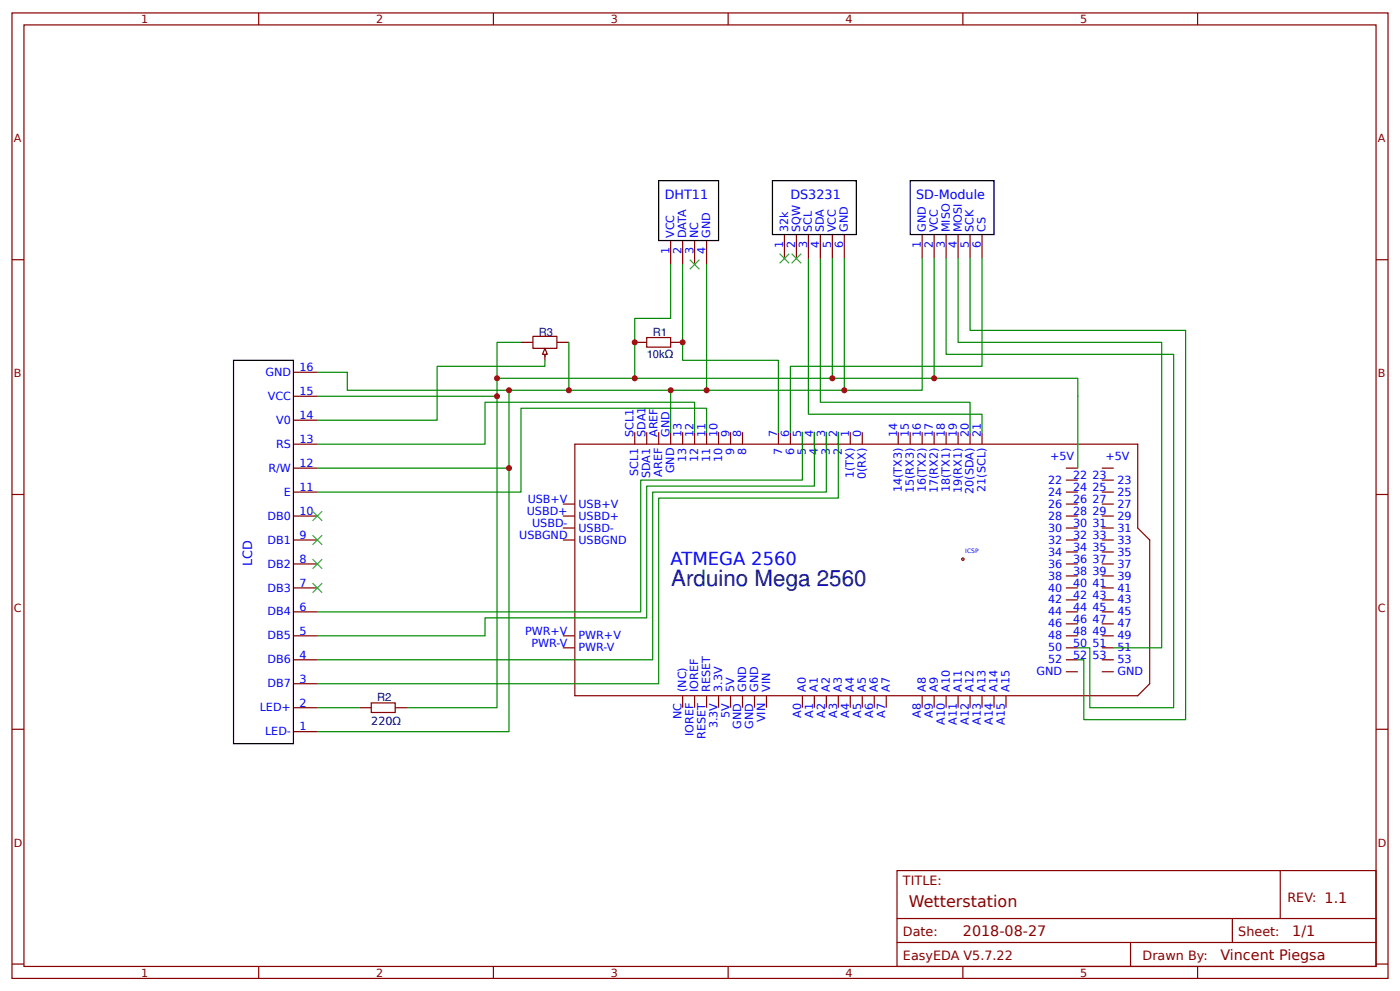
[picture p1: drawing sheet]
<svg xmlns="http://www.w3.org/2000/svg" width="309mm" height="219mm" viewBox="0 0 309 219" stroke-linecap="round" stroke-linejoin="round" font-family="sans-serif">
<g fill="none" stroke="#800" stroke-width=".26">
<path d="M2.6 2.9h304.1v213.2h-304.1zM5.3 5.5h298.7v208h-298.7zM57.1 2.9v2.6M109 2.9v2.6M160.9 2.9v2.6M212.7 2.9v2.6M264.6 2.9v2.6M2.6 57.4h2.7M148.2 53.1v5.3M150.8 53.1v5.3M153.5 53.1v5.3M156.1 53.1v5.3"/>
<path d="M173.3 51.8v5.3M175.9 51.8v5.3M178.6 51.8v5.3M181.2 51.8v5.3M183.9 51.8v5.3M186.5 51.8v5.3M203.7 51.8v5.3M206.4 51.8v5.3M209 51.8v5.3M211.7 51.8v5.3M214.3 51.8v5.3M217 51.8v5.3"/>
<path d="M304 57.4h2.7M115.1 75.6h2.6M117.7 74.3h5.3v2.6h-5.3zM120.4 76.9v2.7M123 75.6h2.7M140.2 75.6h2.7M142.9 74.6h5.3v2.1h-5.3zM148.2 75.6h2.6M64.8 98.1h5.3M64.8 82.2h5.3M64.8 87.5h5.3M64.8 92.8h5.3"/>
<path d="M127 98.1h124.4v18.5l2.6 2.7v31.7l-2.6 2.7h-124.4zM140.2 95.5v2.6M142.9 95.5v2.6M145.5 95.5v2.6M148.2 95.5v2.6M150.8 95.5v2.6M153.5 95.5v2.6M156.1 95.5v2.6M158.7 95.5v2.6M161.4 95.5v2.6M164 95.5v2.6M172 95.5v2.6"/>
<path d="M174.6 95.5v2.6M177.3 95.5v2.6M179.9 95.5v2.6M182.6 95.5v2.6M185.2 95.5v2.6M187.9 95.5v2.6M190.5 95.5v2.6M198.4 95.5v2.6M201.1 95.5v2.6M203.7 95.5v2.6M206.4 95.5v2.6M209 95.5v2.6"/>
<path d="M211.7 95.5v2.6M214.3 95.5v2.6M217 95.5v2.6M2.6 109.2h2.7M64.8 119.3h5.3M64.8 114h5.3M64.8 103.4h5.3M64.8 108.7h5.3M124.4 119.3h2.6M124.4 116.6h2.6M124.4 114h2.6M124.4 111.3h2.6"/>
<path d="M235.5 119.3h2.6M235.5 116.6h2.6M235.5 114h2.6M235.5 111.3h2.6M235.5 103.4h2.6M235.5 106h2.6M235.5 108.7h2.6M243.4 119.3h2.7M243.4 116.6h2.7M243.4 114h2.7M243.4 111.3h2.7M243.4 103.4h2.7"/>
<path d="M243.4 106h2.7M243.4 108.7h2.7M304 109.2h2.7M64.8 124.6h5.3M64.8 129.9h5.3M64.8 135.1h5.3M235.5 121.9h2.6M235.5 124.6h2.6M235.5 127.2h2.6M235.5 129.9h2.6M235.5 132.5h2.6M235.5 135.1h2.6"/>
<path d="M235.5 137.8h2.6M243.4 121.9h2.7M243.4 124.6h2.7M243.4 127.2h2.7M243.4 129.9h2.7M243.4 132.5h2.7M243.4 135.1h2.7M243.4 137.8h2.7M64.8 140.4h5.3M64.8 145.7h5.3M64.8 151h5.3M64.8 156.3h5.3"/>
<path d="M79.4 156.3h2.6M82 155.3h5.3v2.1h-5.3zM87.3 156.3h2.7M124.4 143.1h2.6M124.4 140.4h2.6M150.8 153.7v2.6M153.5 153.7v2.6M156.1 153.7v2.6M158.7 153.7v2.6M161.4 153.7v2.6M164 153.7v2.6M166.7 153.7v2.6"/>
<path d="M169.3 153.7v2.6M177.3 153.7v2.6M179.9 153.7v2.6M182.6 153.7v2.6M185.2 153.7v2.6M187.9 153.7v2.6M190.5 153.7v2.6M193.1 153.7v2.6M195.8 153.7v2.6M203.7 153.7v2.6M206.4 153.7v2.6M209 153.7v2.6"/>
<path d="M211.7 153.7v2.6M214.3 153.7v2.6M217 153.7v2.6M219.6 153.7v2.6M222.2 153.7v2.6M235.5 143.1h2.6M235.5 140.4h2.6M235.5 145.7h2.6M235.5 148.4h2.6M243.4 143.1h2.7M243.4 140.4h2.7M243.4 145.7h2.7"/>
<path d="M243.4 148.4h2.7M2.6 161.1h2.7M64.8 161.6h5.3M304 161.1h2.7M198.2 192.3h105.8v21.2h-105.8zM282.8 192.3v10.6M2.6 212.9h2.7M57.1 213.5v2.6M109 213.5v2.6M160.9 213.5v2.6M198.2 202.9h105.8M198.2 208.2h105.8"/>
<path d="M212.7 213.5v2.6M249.8 208.2v5.3M264.6 213.5v2.6M272.3 202.9v5.3M304 212.9h2.7"/>
<circle cx="212.7" cy="123.5" r=".26"/>
</g>
<g fill="none" stroke="#080" stroke-width=".26">
<path d="M148.2 58.4v11.9h-8v13.3h97.9v19.8M150.8 58.4v21.2h21.2v15.9M156.1 58.4v27.8M178.6 57.1v34.4h38.4v4M181.2 57.1v31.7h33.1v6.7M183.9 57.1v26.5M186.5 57.1v29.1M203.7 57.1v29.1h-55.5v9.3M206.4 57.1v26.5M209 57.1v21.2h50.3v78h-18.5v-13.2h-2.7M211.7 57.1v18.5h44.9v67.5h-10.5M214.3 57.1v15.9h47.6v86h-22.5v-13.3h-1.3"/>
<path d="M217 57.1v23.8h-42.4v14.6"/>
</g>
<path d="M145.5 39.9h13.2v13.2h-13.2zM170.7 39.9h18.5v11.9h-18.5zM201.1 39.9h18.5v11.9h-18.5zM51.6 79.6h13.2v84.7h-13.2z" fill="none" stroke="#000" stroke-width=".26"/>
<g fill="#000" stroke="#3c3" stroke-width=".26">
<path d="M152.4 57.4l2.1 2.1zM154.5 57.4l-2.1 2.1z"/>
<path d="M172.2 56l2.2 2.2zM174.4 56l-2.2 2.2z"/>
<path d="M174.9 56l2.1 2.2zM174.9 58.2l2.1-2.2z"/>
</g>
<path d="M120.4 76.9l.5 1.4h-1z" fill="#fff" stroke="#800" stroke-width=".26"/>
<g fill="none" stroke="#080" stroke-width=".26">
<path d="M115.1 75.6h-5.3v8M120.4 79.6v1.3h-23.8v11.9h-26.5M125.7 75.6v10.6M70.1 82.2h6.6v4h35.7M70.1 87.5h39.7M140.2 83.6h-30.4v72.7h-19.8M148.2 86.2h-35.8v75.4h-42.3M153.5 95.5v-6.7h-46.3v9.3h-37.1M156.1 95.5v-5.3h-41v18.5h-45M177.3 95.5v10.5h-35.7v29.1h-71.5M179.9 95.5v11.9h-37v29.1h-35.7v3.9h-37.1M182.6 95.5v13.2h-38.4v37h-74.1"/>
<path d="M185.2 95.5v14.5h-39.7v41h-75.4M70.1 103.4h42.3M70.1 156.3h9.3"/>
</g>
<g fill="#000" stroke="#3c3" stroke-width=".26">
<path d="M69.1 112.9l2.1 2.1zM71.2 112.9l-2.1 2.1z"/>
<path d="M69.1 118.2l2.1 2.1zM69.1 120.3l2.1-2.1z"/>
<path d="M69.1 123.5l2.1 2.1zM69.1 125.6l2.1-2.1z"/>
<path d="M69.1 128.8l2.1 2.1zM71.2 128.8l-2.1 2.1z"/>
</g>
<g fill="#c00">
<circle cx="109.8" cy="83.6" r=".66"/>
<circle cx="125.7" cy="86.2" r=".66"/>
<circle cx="109.8" cy="87.5" r=".66"/>
<circle cx="206.4" cy="83.6" r=".66"/>
<circle cx="183.9" cy="83.6" r=".66"/>
<circle cx="156.1" cy="86.2" r=".66"/>
<circle cx="186.5" cy="86.2" r=".66"/>
<circle cx="140.2" cy="75.6" r=".66"/>
<circle cx="150.8" cy="75.6" r=".66"/>
<circle cx="140.2" cy="83.6" r=".66"/>
<circle cx="148.2" cy="86.2" r=".66"/>
<circle cx="112.4" cy="86.2" r=".66"/>
<circle cx="112.4" cy="103.4" r=".66"/>
</g>
<text font-size="4.9" fill="#000080" x="148.3" y="129.5">Arduino Mega 2560</text>
<text font-size="4" fill="#00f" x="148.2" y="124.9">ATMEGA 2560</text>
<text font-size="3.5" fill="#800" x="200.8" y="200.2">Wetterstation</text>
<g font-size="3.2" fill="#800">
<text x="212.7" y="206.9">2018-08-27</text>
<text x="285.5" y="206.9">1/1</text>
<text x="269.6" y="212.1">Vincent Piegsa</text>
</g>
<g font-size="2.8" fill="#00f">
<text x="146.8" y="44">DHT11</text>
<text x="174.6" y="44">DS3231</text>
<text x="202.4" y="44">SD-Module</text>
<text x="55.7" y="125" transform="rotate(-90 55.7 125)">LCD</text>
</g>
<g font-size="2.8" fill="#800">
<text x="199.5" y="195.5">TITLE:</text>
<text x="284.4" y="199.2">REV: 1.1</text>
<text x="199.5" y="206.9">Date:</text>
<text x="273.6" y="206.9">Sheet:</text>
<text x="199.5" y="212.1">EasyEDA V5.7.22</text>
<text x="252.4" y="212.1">Drawn By:</text>
</g>
<g font-size="2.5" fill="#800">
<text x="31.2" y="5.1">1</text>
<text x="83.1" y="5.1">2</text>
<text x="134.9" y="5.1">3</text>
<text x="186.8" y="5.1">4</text>
<text x="238.7" y="5.1">5</text>
<text x="3" y="31.4">A</text>
<text x="304.4" y="31.4">A</text>
<text x="3" y="83.3">B</text>
<text x="304.4" y="83.3">B</text>
<text x="3" y="135.1">C</text>
<text x="304.4" y="135.1">C</text>
<text x="3" y="187">D</text>
<text x="304.4" y="187">D</text>
<text x="31.2" y="215.7">1</text>
<text x="83.1" y="215.7">2</text>
<text x="134.9" y="215.7">3</text>
<text x="186.8" y="215.7">4</text>
<text x="238.7" y="215.7">5</text>
</g>
<g font-size="2.5" fill="#00f">
<text x="149" y="52.6" transform="rotate(-90 149 52.6)">VCC</text>
<text x="151.6" y="52.6" transform="rotate(-90 151.6 52.6)">DATA</text>
<text x="154.3" y="52.6" transform="rotate(-90 154.3 52.6)">NC</text>
<text x="156.9" y="52.6" transform="rotate(-90 156.9 52.6)">GND</text>
<text x="174.1" y="51.3" transform="rotate(-90 174.1 51.3)">32k</text>
<text x="176.7" y="51.3" transform="rotate(-90 176.7 51.3)">SQW</text>
<text x="179.4" y="51.3" transform="rotate(-90 179.4 51.3)">SCL</text>
<text x="182" y="51.3" transform="rotate(-90 182 51.3)">SDA</text>
<text x="184.7" y="51.3" transform="rotate(-90 184.7 51.3)">VCC</text>
<text x="187.3" y="51.3" transform="rotate(-90 187.3 51.3)">GND</text>
<text x="204.5" y="51.3" transform="rotate(-90 204.5 51.3)">GND</text>
<text x="207.2" y="51.3" transform="rotate(-90 207.2 51.3)">VCC</text>
<text x="209.8" y="51.3" transform="rotate(-90 209.8 51.3)">MISO</text>
<text x="212.5" y="51.3" transform="rotate(-90 212.5 51.3)">MOSI</text>
<text x="215.1" y="51.3" transform="rotate(-90 215.1 51.3)">SCK</text>
<text x="217.8" y="51.3" transform="rotate(-90 217.8 51.3)">CS</text>
<text x="147.9" y="56" transform="rotate(-90 147.9 56)">1</text>
<text x="150.5" y="56" transform="rotate(-90 150.5 56)">2</text>
<text x="153.2" y="56" transform="rotate(-90 153.2 56)">3</text>
<text x="155.8" y="56" transform="rotate(-90 155.8 56)">4</text>
<text x="173" y="54.7" transform="rotate(-90 173 54.7)">1</text>
<text x="175.7" y="54.7" transform="rotate(-90 175.7 54.7)">2</text>
<text x="178.3" y="54.7" transform="rotate(-90 178.3 54.7)">3</text>
<text x="181" y="54.7" transform="rotate(-90 181 54.7)">4</text>
<text x="183.6" y="54.7" transform="rotate(-90 183.6 54.7)">5</text>
<text x="186.3" y="54.7" transform="rotate(-90 186.3 54.7)">6</text>
<text x="203.5" y="54.7" transform="rotate(-90 203.5 54.7)">1</text>
<text x="206.1" y="54.7" transform="rotate(-90 206.1 54.7)">2</text>
<text x="208.8" y="54.7" transform="rotate(-90 208.8 54.7)">3</text>
<text x="211.4" y="54.7" transform="rotate(-90 211.4 54.7)">4</text>
<text x="214" y="54.7" transform="rotate(-90 214 54.7)">5</text>
<text x="216.7" y="54.7" transform="rotate(-90 216.7 54.7)">6</text>
<text x="58.6" y="83">GND</text>
<text x="66.1" y="82">16</text>
<text x="59.2" y="88.3">VCC</text>
<text x="66.1" y="87.3">15</text>
<text x="61" y="93.6">V0</text>
<text x="66.1" y="92.6">14</text>
<text x="61" y="98.9">RS</text>
<text x="66.1" y="97.8">13</text>
<text x="140" y="96.5" transform="rotate(-90 140 96.5)">SCL1</text>
<text x="142.6" y="96.5" transform="rotate(-90 142.6 96.5)">SDA1</text>
<text x="145.3" y="96.5" transform="rotate(-90 145.3 96.5)">AREF</text>
<text x="147.9" y="96.5" transform="rotate(-90 147.9 96.5)">GND</text>
<text x="150.5" y="96.5" transform="rotate(-90 150.5 96.5)">13</text>
<text x="153.2" y="96.5" transform="rotate(-90 153.2 96.5)">12</text>
<text x="155.8" y="96.5" transform="rotate(-90 155.8 96.5)">11</text>
<text x="158.5" y="96.5" transform="rotate(-90 158.5 96.5)">10</text>
<text x="161.1" y="96.5" transform="rotate(-90 161.1 96.5)">9</text>
<text x="162.2" y="100.5" transform="rotate(-90 162.2 100.5)">9</text>
<text x="163.8" y="96.5" transform="rotate(-90 163.8 96.5)">8</text>
<text x="164.8" y="100.5" transform="rotate(-90 164.8 100.5)">8</text>
<text x="171.7" y="96.5" transform="rotate(-90 171.7 96.5)">7</text>
<text x="172.8" y="100.5" transform="rotate(-90 172.8 100.5)">7</text>
<text x="174.4" y="96.5" transform="rotate(-90 174.4 96.5)">6</text>
<text x="175.4" y="100.5" transform="rotate(-90 175.4 100.5)">6</text>
<text x="177" y="96.5" transform="rotate(-90 177 96.5)">5</text>
<text x="178.1" y="100.5" transform="rotate(-90 178.1 100.5)">5</text>
<text x="179.7" y="96.5" transform="rotate(-90 179.7 96.5)">4</text>
<text x="180.7" y="100.5" transform="rotate(-90 180.7 100.5)">4</text>
<text x="182.3" y="96.5" transform="rotate(-90 182.3 96.5)">3</text>
<text x="183.4" y="100.5" transform="rotate(-90 183.4 100.5)">3</text>
<text x="184.9" y="96.5" transform="rotate(-90 184.9 96.5)">2</text>
<text x="186" y="100.5" transform="rotate(-90 186 100.5)">2</text>
<text x="187.6" y="96.5" transform="rotate(-90 187.6 96.5)">1</text>
<text x="190.2" y="96.5" transform="rotate(-90 190.2 96.5)">0</text>
<text x="198.2" y="96.5" transform="rotate(-90 198.2 96.5)">14</text>
<text x="200.8" y="96.5" transform="rotate(-90 200.8 96.5)">15</text>
<text x="203.5" y="96.5" transform="rotate(-90 203.5 96.5)">16</text>
<text x="206.1" y="96.5" transform="rotate(-90 206.1 96.5)">17</text>
<text x="208.8" y="96.5" transform="rotate(-90 208.8 96.5)">18</text>
<text x="211.4" y="96.5" transform="rotate(-90 211.4 96.5)">19</text>
<text x="214" y="96.5" transform="rotate(-90 214 96.5)">20</text>
<text x="216.7" y="96.5" transform="rotate(-90 216.7 96.5)">21</text>
<text x="232" y="101.5">+5V</text>
<text x="244.2" y="101.5">+5V</text>
<text x="59.3" y="104.2">R/W</text>
<text x="66.1" y="103.1">12</text>
<text x="141" y="105.1" transform="rotate(-90 141 105.1)">SCL1</text>
<text x="143.7" y="105.6" transform="rotate(-90 143.7 105.6)">SDA1</text>
<text x="146.3" y="105.3" transform="rotate(-90 146.3 105.3)">AREF</text>
<text x="149" y="104.6" transform="rotate(-90 149 104.6)">GND</text>
<text x="151.6" y="102" transform="rotate(-90 151.6 102)">13</text>
<text x="154.3" y="102" transform="rotate(-90 154.3 102)">12</text>
<text x="156.9" y="102" transform="rotate(-90 156.9 102)">11</text>
<text x="159.5" y="102" transform="rotate(-90 159.5 102)">10</text>
<text x="188.6" y="105.6" transform="rotate(-90 188.6 105.6)">1(TX)</text>
<text x="191.3" y="105.8" transform="rotate(-90 191.3 105.8)">0(RX)</text>
<text x="231.5" y="106.8">22</text>
<text x="237.1" y="105.8">22</text>
<text x="241.3" y="105.8">23</text>
<text x="246.9" y="106.8">23</text>
<text x="62.7" y="109.5">E</text>
<text x="66.1" y="108.4">11</text>
<text x="66.1" y="113.7">10</text>
<text x="116.4" y="113.7">USBD+</text>
<text x="116.6" y="111.1">USB+V</text>
<text x="127.8" y="112.1">USB+V</text>
<text x="199.2" y="108.8" transform="rotate(-90 199.2 108.8)">14(TX3)</text>
<text x="201.9" y="109" transform="rotate(-90 201.9 109)">15(RX3)</text>
<text x="204.5" y="108.8" transform="rotate(-90 204.5 108.8)">16(TX2)</text>
<text x="207.2" y="109" transform="rotate(-90 207.2 109)">17(RX2)</text>
<text x="209.8" y="108.8" transform="rotate(-90 209.8 108.8)">18(TX1)</text>
<text x="212.5" y="109" transform="rotate(-90 212.5 109)">19(RX1)</text>
<text x="215.1" y="109.1" transform="rotate(-90 215.1 109.1)">20(SDA)</text>
<text x="217.8" y="108.6" transform="rotate(-90 217.8 108.6)">21(SCL)</text>
<text x="231.5" y="112.1">26</text>
<text x="231.5" y="109.5">24</text>
<text x="237.1" y="113.7">28</text>
<text x="237.1" y="111.1">26</text>
<text x="237.1" y="108.4">24</text>
<text x="241.3" y="108.4">25</text>
<text x="241.3" y="111.1">27</text>
<text x="241.3" y="113.7">29</text>
<text x="246.9" y="109.5">25</text>
<text x="246.9" y="112.1">27</text>
<text x="59.1" y="114.8">DB0</text>
<text x="66.1" y="119">9</text>
<text x="114.7" y="119">USBGND</text>
<text x="117.6" y="116.4">USBD-</text>
<text x="127.8" y="117.4">USBD-</text>
<text x="127.8" y="114.8">USBD+</text>
<text x="231.5" y="117.4">30</text>
<text x="231.5" y="114.8">28</text>
<text x="237.1" y="119">32</text>
<text x="237.1" y="116.4">30</text>
<text x="241.3" y="116.4">31</text>
<text x="241.3" y="119">33</text>
<text x="246.9" y="114.8">29</text>
<text x="246.9" y="117.4">31</text>
<text x="59.1" y="120.1">DB1</text>
<text x="59.1" y="125.4">DB2</text>
<text x="66.1" y="124.3">8</text>
<text x="127.8" y="120.1">USBGND</text>
<text x="231.5" y="125.4">36</text>
<text x="231.5" y="122.7">34</text>
<text x="231.5" y="120.1">32</text>
<text x="237.1" y="124.3">36</text>
<text x="237.1" y="121.7">34</text>
<text x="241.3" y="121.7">35</text>
<text x="241.3" y="124.3">37</text>
<text x="246.9" y="120.1">33</text>
<text x="246.9" y="122.7">35</text>
<text x="246.9" y="125.4">37</text>
<text x="59.1" y="130.7">DB3</text>
<text x="66.1" y="129.6">7</text>
<text x="231.5" y="130.7">40</text>
<text x="231.5" y="128">38</text>
<text x="237.1" y="129.6">40</text>
<text x="237.1" y="126.9">38</text>
<text x="241.3" y="126.9">39</text>
<text x="241.3" y="129.6">41</text>
<text x="246.9" y="128">39</text>
<text x="246.9" y="130.7">41</text>
<text x="59.1" y="135.9">DB4</text>
<text x="66.1" y="134.9">6</text>
<text x="231.5" y="135.9">44</text>
<text x="231.5" y="133.3">42</text>
<text x="237.1" y="137.5">46</text>
<text x="237.1" y="134.9">44</text>
<text x="237.1" y="132.2">42</text>
<text x="241.3" y="132.2">43</text>
<text x="241.3" y="134.9">45</text>
<text x="241.3" y="137.5">47</text>
<text x="246.9" y="133.3">43</text>
<text x="246.9" y="135.9">45</text>
<text x="59.1" y="141.2">DB5</text>
<text x="66.1" y="140.2">5</text>
<text x="116" y="140.2">PWR+V</text>
<text x="117.4" y="142.8">PWR-V</text>
<text x="127.8" y="143.9">PWR-V</text>
<text x="127.8" y="141.2">PWR+V</text>
<text x="231.5" y="143.9">50</text>
<text x="231.5" y="141.2">48</text>
<text x="231.5" y="138.6">46</text>
<text x="237.1" y="142.8">50</text>
<text x="237.1" y="140.2">48</text>
<text x="241.3" y="140.2">49</text>
<text x="241.3" y="142.8">51</text>
<text x="246.9" y="138.6">47</text>
<text x="246.9" y="141.2">49</text>
<text x="246.9" y="143.9">51</text>
<text x="59.1" y="146.5">DB6</text>
<text x="66.1" y="145.5">4</text>
<text x="229" y="149.2">GND</text>
<text x="231.5" y="146.5">52</text>
<text x="237.1" y="145.5">52</text>
<text x="241.3" y="145.5">53</text>
<text x="246.9" y="146.5">53</text>
<text x="246.9" y="149.2">GND</text>
<text x="59.1" y="151.8">DB7</text>
<text x="66.1" y="150.8">3</text>
<text x="151.6" y="152.9" transform="rotate(-90 151.6 152.9)">(NC)</text>
<text x="154.3" y="152.9" transform="rotate(-90 154.3 152.9)">IOREF</text>
<text x="156.9" y="152.9" transform="rotate(-90 156.9 152.9)">RESET</text>
<text x="159.5" y="152.9" transform="rotate(-90 159.5 152.9)">3.3V</text>
<text x="162.2" y="152.9" transform="rotate(-90 162.2 152.9)">5V</text>
<text x="164.8" y="152.9" transform="rotate(-90 164.8 152.9)">GND</text>
<text x="167.5" y="152.9" transform="rotate(-90 167.5 152.9)">GND</text>
<text x="170.1" y="152.9" transform="rotate(-90 170.1 152.9)">VIN</text>
<text x="178.1" y="152.9" transform="rotate(-90 178.1 152.9)">A0</text>
<text x="180.7" y="152.9" transform="rotate(-90 180.7 152.9)">A1</text>
<text x="183.4" y="152.9" transform="rotate(-90 183.4 152.9)">A2</text>
<text x="186" y="152.9" transform="rotate(-90 186 152.9)">A3</text>
<text x="188.6" y="152.9" transform="rotate(-90 188.6 152.9)">A4</text>
<text x="191.3" y="152.9" transform="rotate(-90 191.3 152.9)">A5</text>
<text x="193.9" y="152.9" transform="rotate(-90 193.9 152.9)">A6</text>
<text x="196.6" y="152.9" transform="rotate(-90 196.6 152.9)">A7</text>
<text x="204.5" y="152.9" transform="rotate(-90 204.5 152.9)">A8</text>
<text x="207.2" y="152.9" transform="rotate(-90 207.2 152.9)">A9</text>
<text x="209.8" y="152.9" transform="rotate(-90 209.8 152.9)">A10</text>
<text x="212.5" y="152.9" transform="rotate(-90 212.5 152.9)">A11</text>
<text x="215.1" y="152.9" transform="rotate(-90 215.1 152.9)">A12</text>
<text x="217.8" y="152.9" transform="rotate(-90 217.8 152.9)">A13</text>
<text x="220.4" y="152.9" transform="rotate(-90 220.4 152.9)">A14</text>
<text x="223" y="152.9" transform="rotate(-90 223 152.9)">A15</text>
<text x="57.4" y="157.1">LED+</text>
<text x="66.1" y="161.3">1</text>
<text x="66.1" y="156.1">2</text>
<text x="150.5" y="158.8" transform="rotate(-90 150.5 158.8)">NC</text>
<text x="158.5" y="160.9" transform="rotate(-90 158.5 160.9)">3.3V</text>
<text x="161.1" y="158.5" transform="rotate(-90 161.1 158.5)">5V</text>
<text x="163.8" y="160.9" transform="rotate(-90 163.8 160.9)">GND</text>
<text x="166.4" y="160.9" transform="rotate(-90 166.4 160.9)">GND</text>
<text x="169.1" y="159.5" transform="rotate(-90 169.1 159.5)">VIN</text>
<text x="177" y="158.5" transform="rotate(-90 177 158.5)">A0</text>
<text x="179.7" y="158.5" transform="rotate(-90 179.7 158.5)">A1</text>
<text x="182.3" y="158.5" transform="rotate(-90 182.3 158.5)">A2</text>
<text x="184.9" y="158.5" transform="rotate(-90 184.9 158.5)">A3</text>
<text x="187.6" y="158.5" transform="rotate(-90 187.6 158.5)">A4</text>
<text x="190.2" y="158.5" transform="rotate(-90 190.2 158.5)">A5</text>
<text x="192.9" y="158.5" transform="rotate(-90 192.9 158.5)">A6</text>
<text x="195.5" y="158.5" transform="rotate(-90 195.5 158.5)">A7</text>
<text x="203.5" y="158.5" transform="rotate(-90 203.5 158.5)">A8</text>
<text x="206.1" y="158.5" transform="rotate(-90 206.1 158.5)">A9</text>
<text x="208.8" y="160.1" transform="rotate(-90 208.8 160.1)">A10</text>
<text x="211.4" y="160.1" transform="rotate(-90 211.4 160.1)">A11</text>
<text x="214" y="160.1" transform="rotate(-90 214 160.1)">A12</text>
<text x="216.7" y="160.1" transform="rotate(-90 216.7 160.1)">A13</text>
<text x="219.3" y="160.1" transform="rotate(-90 219.3 160.1)">A14</text>
<text x="222" y="160.1" transform="rotate(-90 222 160.1)">A15</text>
<text x="58.6" y="162.4">LED-</text>
<text x="153.2" y="162.6" transform="rotate(-90 153.2 162.6)">IOREF</text>
<text x="155.8" y="163.2" transform="rotate(-90 155.8 163.2)">RESET</text>
</g>
<g font-size="2.5" fill="#000080">
<text x="119.1" y="74.1">R3</text>
<text x="144.2" y="74.1">R1</text>
<text x="142.9" y="79.2">10kΩ</text>
<text x="83.3" y="154.8">R2</text>
<text x="82" y="160.1">220Ω</text>
</g>
<text font-size="1.3" fill="#00f" x="213.3" y="122.2">ICSP</text>
</svg>
